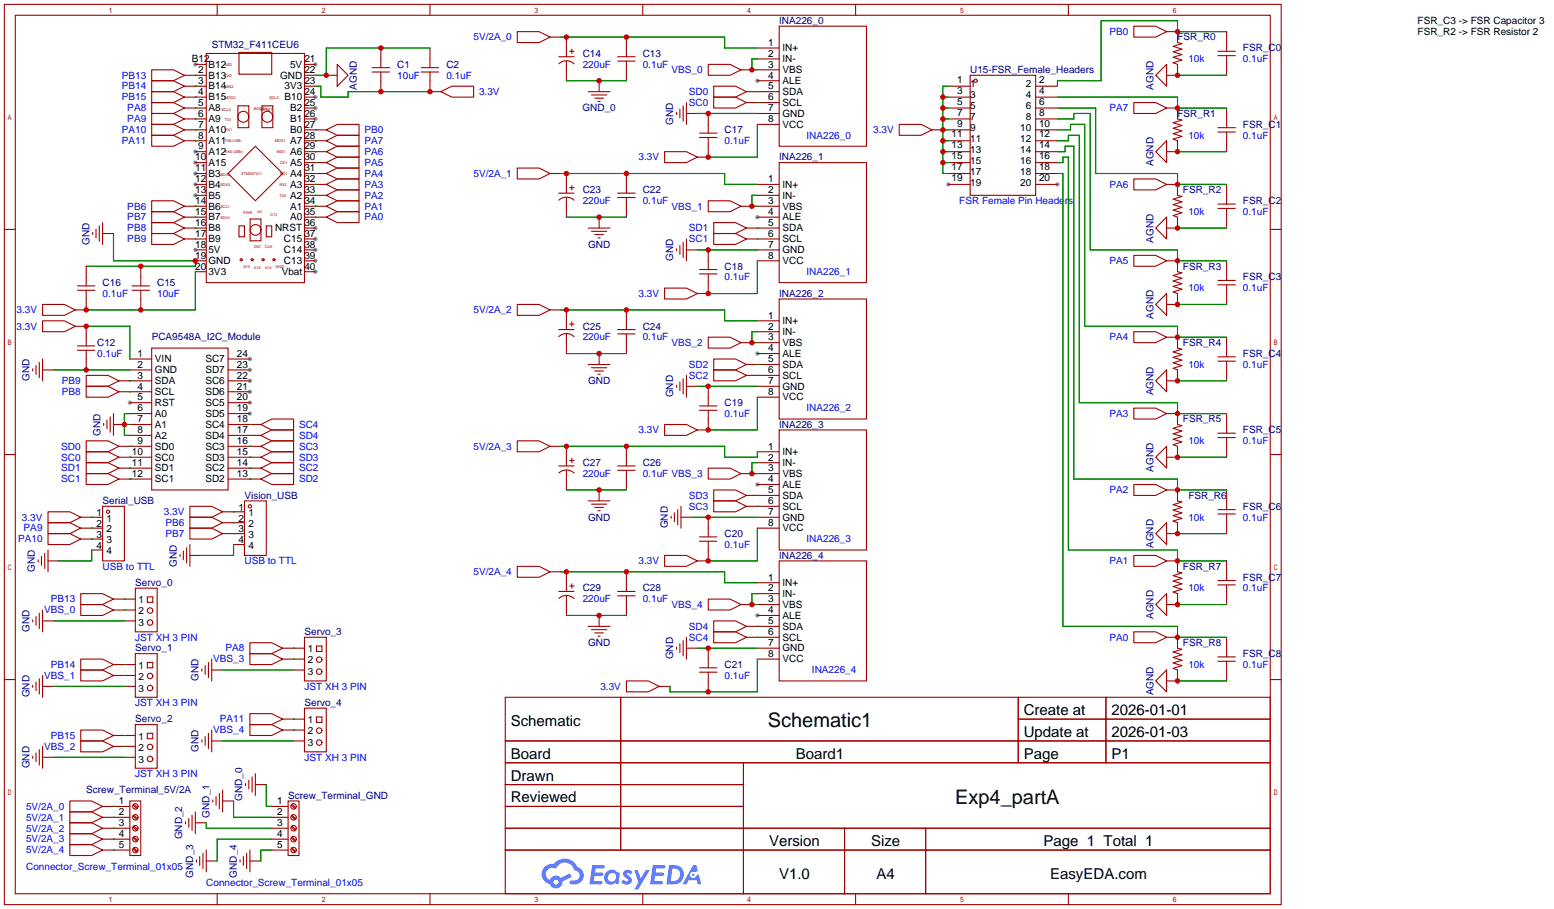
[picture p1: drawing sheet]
<svg xmlns="http://www.w3.org/2000/svg" width="362mm" height="212mm" viewBox="0 0 362 212" stroke-linecap="round" stroke-linejoin="round" font-family="sans-serif">
<g fill="#999">
<circle cx="30.2" cy="93.7" r=".51"/>
<circle cx="58.2" cy="96.3" r=".51"/>
<circle cx="58.2" cy="93.7" r=".51"/>
<circle cx="58.2" cy="91.2" r=".51"/>
<circle cx="58.2" cy="88.6" r=".51"/>
<circle cx="58.2" cy="86.1" r=".51"/>
<circle cx="58.2" cy="83.6" r=".51"/>
<circle cx="45.5" cy="15" r=".51"/>
<circle cx="45.5" cy="35.3" r=".51"/>
<circle cx="45.5" cy="37.8" r=".51"/>
<circle cx="45.5" cy="40.4" r=".51"/>
<circle cx="45.5" cy="42.9" r=".51"/>
<circle cx="45.5" cy="45.5" r=".51"/>
<circle cx="45.5" cy="58.2" r=".51"/>
<circle cx="73.4" cy="15" r=".51"/>
<circle cx="73.4" cy="22.6" r=".51"/>
<circle cx="73.4" cy="25.1" r=".51"/>
<circle cx="73.4" cy="27.7" r=".51"/>
<circle cx="73.4" cy="53.1" r=".51"/>
<circle cx="73.4" cy="55.6" r=".51"/>
<circle cx="73.4" cy="58.2" r=".51"/>
<circle cx="73.4" cy="60.7" r=".51"/>
<circle cx="73.4" cy="63.2" r=".51"/>
<circle cx="220.7" cy="42.9" r=".51"/>
<circle cx="246.1" cy="42.9" r=".51"/>
<circle cx="176.3" cy="18.8" r=".51"/>
<circle cx="176.3" cy="50.5" r=".51"/>
<circle cx="176.3" cy="82.3" r=".51"/>
<circle cx="176.3" cy="112.8" r=".51"/>
<circle cx="176.3" cy="143.3" r=".51"/>
</g>
<g fill="none" stroke="#a10000" stroke-width=".25">
<path d="M1 1h297.2v209.6h-297.2zM3.6 3.6h292.1v204.4h-292.1zM50.5 1v2.6M100.1 1v2.6M149.6 1v2.6M199.1 1v2.6M248.7 1v2.6M1 53.4h2.6M295.7 53.4h2.5M1 105.8h2.6M295.7 105.8h2.5M1 158.2h2.6"/>
<path d="M295.7 158.2h2.5M117.6 162.3h178.1v45.7h-178.1zM117.6 172.5h178.1M117.6 177.5h178.1M144.5 162.3v35.6M173 177.5v30.5M237 162.3v15.2M237 167.4h58.7M257.4 162.3v15.2M117.6 182.6h55.4M117.6 192.8h178.1M117.6 187.7h55.4"/>
<path d="M117.6 197.9h178.1M196.6 192.8v15.2M215.4 192.8v15.2M50.5 208v2.6M100.1 208v2.6M149.6 208v2.6M199.1 208v2.6M248.7 208v2.6"/>
</g>
<g fill="#5487ff">
<path d="M145.3 202.7a1.3 1.3 0 0 1 1.9 .3l-.4 .6a.54 .54 0 0 0-.9-.2l.1 .2a1.28 1.28 0 0 1 .8 2 1.53 1.53 0 0 1-2.2-.3l.5-.6 .8 .5a.31 .31 0 0 0 .4-.3 .31 .31 0 0 0-.3-.4 1.12 1.12 0 0 1-.7-1.8z"/>
<path d="M147.6 202.5h.9l.6 2 1.2-2h.9l-2.7 4.6h-.9l1-1.7z"/>
<path d="M137.8 201.4h2.3a.46 .46 0 0 1 .5 0 .46 .46 0 0 1 .1 .6l-.3 .1-1.8 .1-.1 .9h1.6a.4 .4 0 0 1 .4 .4 .4 .4 0 0 1-.5 .4h-1.6l-.2 1.2h1.4a.46 .46 0 0 1 .5 0 .46 .46 0 0 1 .1 .5l-.4 .2h-2.6z"/>
<path d="M151.9 201.4h2.3a.47 .47 0 0 1 .5 0 .47 .47 0 0 1 .1 .6l-.3 .1-1.8 .1-.1 .9h1.6a.4 .4 0 0 1 .4 .4 .4 .4 0 0 1-.4 .4h-1.7l-.2 1.2h1.4a.46 .46 0 0 1 .5 0 .46 .46 0 0 1 .1 .5l-.4 .2h-2.6z"/>
<path d="M161.3 201.4h.8l.3 1.3-.6 .4a.75 .75 0 0 0-1.1 .3 .75 .75 0 0 0 .5 1 .75 .75 0 0 0 .9-.7l.5-.2 .6 2.3h-.8l-.3-.9h-1.8l-.5 .9h-1z"/>
<path d="M155.7 201.4l-.6 4.4h1.5a2.27 2.27 0 0 0 2.6-2.2 2.27 2.27 0 0 0-2.7-2.2zM156.5 202.1a1.5 1.5 0 0 1 1.8 1.6 1.5 1.5 0 0 1-1.9 1.4h-.3z"/>
<path d="M141.2 203a1.6 1.6 0 0 0-.3 2.3 1.6 1.6 0 0 0 2.3 .2l.7 .3 .3-2.4-.1-.3-.5-.1a1.58 1.58 0 0 0-2.4 0zM141.8 203.5a.99 .99 0 0 1 1.6 .6 .99 .99 0 0 1-1.3 1.1 .98 .98 0 0 1-.3-1.7z"/>
<path d="M126.8 201.8a2.37 2.37 0 0 0 1.1 4 1.54 1.54 0 0 0 1.8 1 1.54 1.54 0 0 0 1.2-1.6l2.2-1.1-.5-.8-2 1a1.57 1.57 0 0 0-2.7 .5 1.5 1.5 0 0 1-.7-2.1 1.5 1.5 0 0 1 2.2-.5 2.23 2.23 0 0 1 2.3-1.4 2.23 2.23 0 0 1 2 1.8 1.16 1.16 0 0 1 1.2 1.1 1.16 1.16 0 0 1-1.1 1.2h-.7a.47 .47 0 0 0-.5 .4 .47 .47 0 0 0 .4 .5 2.14 2.14 0 0 0 2.7-1.3 2.14 2.14 0 0 0-1.3-2.7 3.2 3.2 0 0 0-5.5-.7l-1.1 .1zM128.8 205.3a.6 .6 0 0 1 1.2 0 .6 .6 0 0 1-1.2 0z"/>
<circle cx="161.4" cy="203.6" r=".28"/>
</g>
<g fill="none" stroke="#a10000" stroke-width=".25">
<path d="M35.3 16.3h5.1l2.5 1.2-2.5 1.3h-5.1zM35.3 18.8h5.1l2.5 1.3-2.5 1.2h-5.1zM42.9 17.5h5.1M45.5 15h2.5M48 12.4h22.9v53.4h-22.9zM55.6 12.2h7.6v5.1h-7.6zM70.9 15h2.5M70.9 17.5h2.5M75.9 17.5h2.6M78.5 15l2.5 2.5-2.5 2.6zM86.6 16.8h4.1M86.6 15.7h4.1"/>
<path d="M88.6 11.2v4.5M88.6 16.8v4.5M98 16.8h4.1M98 15.7h4.1M100.1 11.2v4.5M100.1 16.8v4.5h2.5M120.4 7.4h5.1l2.5 1.2-2.5 1.3h-5.1zM128 8.6h2.6M130 13.2h3.6M130.1 14.8a2.54 2.54 0 0 1 3.5 .1M131.8 8.6v4.6M131.8 14.2v4.6"/>
<path d="M132.6 11.9h1M133.1 11.4v1M139.4 18.8v2.5M143.8 14.2h4M143.8 13.2h4M145.8 8.6v4.6M145.8 14.2v4.6M164.8 15h5.1l2.6 1.3-2.6 1.2h-5.1zM172.5 16.3h2.5M176.3 11.2h5.1M176.3 13.7h5.1M176.3 16.3h5.1"/>
<path d="M176.3 18.8h5.1M181.4 6.1h20.3v27.9h-20.3zM225.8 17.5h15.2v28h-15.2zM263.9 6.1h5.1l2.5 1.3-2.5 1.2h-5.1zM271.5 15v5.1l-2.5-2.6zM271.5 7.4h2.6v2.5l1 .3-2.1 .6 2.1 .6-2.1 .7 2.1 .6-2.1 .6 2.1 .7-2.1 .6 1.1 .4v2.5h-2.6M283.5 13h4M283.5 11.9h4M285.5 7.4v4.5M285.5 13v4.5M35.3 26.4h5.1l2.5 1.3-2.5 1.3h-5.1zM35.3 29h5.1l2.5 1.2-2.5 1.3h-5.1z"/>
<path d="M35.3 31.5h5.1l2.5 1.3-2.5 1.2h-5.1zM35.3 21.3h5.1l2.5 1.3-2.5 1.3h-5.1zM35.3 23.9h5.1l2.5 1.2-2.5 1.3h-5.1zM42.9 20.1h5.1M42.9 22.6h5.1M42.9 25.1h5.1M42.9 27.7h5.1M42.9 30.2h5.1M42.9 32.8h5.1M45.5 35.3h2.5M45.5 37.8h2.5M55.4 24.6h2.5v5.1h-2.5z"/>
<path d="M59.4 34l6.4 6.4-6.4 6.3-6.3-6.3zM61 24.6h2.5v5.1h-2.5zM70.9 20.1h2.5M70.9 22.6h2.5M70.9 25.1h2.5M70.9 27.7h2.5M70.9 30.2h5M70.9 32.8h5M70.9 35.3h5M70.9 37.8h5M75.9 35.3l2.6-1.3h5.1v2.6h-5.1zM75.9 32.8l2.6-1.3h5.1v2.5h-5.1z"/>
<path d="M75.9 30.2l2.6-1.2h5.1v2.5h-5.1zM75.9 37.8l2.6-1.2h5.1v2.5h-5.1zM102.6 21.3l2.6-1.2h5v2.5h-5zM120.4 39.1h5.1l2.5 1.3-2.5 1.3h-5.1zM136.9 21.3h5.1M137.7 22.1h3.5M138.4 22.9h2.1M139.2 23.6h.5M154.7 35.3h5.1l2.5 1.3-2.5 1.2h-5.1zM157.5 26.2v.5M158.2 25.4v2M159 24.6v3.6"/>
<path d="M159.8 26.4h2.5M159.8 23.9v5.1M162.8 32h4.1M162.8 31h4.1M164.8 26.4v4.6M164.8 32v4.6h-2.5M166.1 20.1h5.1l2.5 1.2-2.5 1.3h-5.1zM166.1 22.6h5.1l2.5 1.3-2.5 1.2h-5.1zM173.7 21.3h7.7M173.7 23.9h7.7M176.3 26.4h5.1M176.3 29h5.1"/>
<path d="M181.4 37.8h20.3v28h-20.3zM209.3 29h5.1l2.5 1.2-2.5 1.3h-5.1zM216.9 30.2h2.6M220.7 20.1h5.1M220.7 22.6h5.1M220.7 25.1h5.1M220.7 27.7h5.1M220.7 30.2h5.1M220.7 32.8h5.1M220.7 35.3h5.1M220.7 37.8h5.1M241 20.1h5.1"/>
<path d="M241 22.6h5.1M241 25.1h5.1M241 27.7h5.1M241 30.2h5.1M241 32.8h5.1M241 35.3h5.1M241 37.8h5.1M263.9 23.9h5.1l2.5 1.2-2.5 1.3h-5.1zM269 35.3l2.5-2.5v5zM271.5 25.1h2.6v2.6l1 .2-2.1 .7 2.1 .6-2.1 .6 2.1 .7-2.1 .6 2.1 .7-2.1 .6 1.1 .4v2.5h-2.6M283.5 30.7h4M283.5 29.7h4"/>
<path d="M285.5 25.1v4.6M285.5 30.7v4.6M21.6 54.1v.5M22.4 53.3v2.1M23.1 52.6v3.5M23.9 54.4h2.5M23.9 51.8v5.1M35.3 46.7h5.1l2.5 1.3-2.5 1.3h-5.1zM35.3 51.8h5.1l2.5 1.3-2.5 1.3h-5.1zM35.3 54.4h5.1l2.5 1.2-2.5 1.3h-5.1zM35.3 49.3h5.1l2.5 1.2-2.5 1.3h-5.1zM42.9 48h5.1"/>
<path d="M42.9 50.5h5.1M42.9 53.1h5.1M42.9 55.6h5.1M45.5 40.4h2.5M45.5 42.9h2.5M45.5 45.5h2.5M45.5 58.2h2.5M55.6 52.6h1.3v2.5h-1.3zM58.2 51h2.5v5.1h-2.5zM62 52.6h1.2v2.5h-1.2zM70.9 40.4h5M70.9 42.9h5"/>
<path d="M70.9 45.5h5M70.9 48h5M70.9 50.5h5M70.9 53.1h2.5M70.9 55.6h2.5M70.9 58.2h2.5M75.9 45.5l2.6-1.3h5.1v2.5h-5.1zM75.9 40.4l2.6-1.3h5.1v2.6h-5.1zM75.9 42.9l2.6-1.2h5.1v2.5h-5.1zM75.9 48l2.6-1.3h5.1v2.6h-5.1zM75.9 50.5l2.6-1.2h5.1v2.5h-5.1zM128 40.4h2.6"/>
<path d="M130 45h3.6M130.1 46.6a2.54 2.54 0 0 1 3.5 0M131.8 40.4v4.6M131.8 46v4.5M132.6 43.7h1M133.1 43.2v1M136.9 53.1h5.1M137.7 53.8h3.5M138.4 54.6h2.1M139.2 55.4h.5M139.4 50.5v2.6M143.8 46h4"/>
<path d="M143.8 45h4M145.8 40.4v4.6M145.8 46v4.5M157.5 57.9v.5M158.2 57.2v2M159 56.4v3.5M159.8 58.2h2.5M159.8 55.6v5.1M164.8 46.7h5.1l2.6 1.3-2.6 1.3h-5.1zM164.8 58.2v4.5M166.1 51.8h5.1l2.5 1.3-2.5 1.3h-5.1zM166.1 54.4h5.1l2.5 1.2-2.5 1.3h-5.1z"/>
<path d="M172.5 48h2.5M173.7 53.1h7.7M173.7 55.6h7.7M176.3 42.9h5.1M176.3 45.5h5.1M176.3 48h5.1M176.3 50.5h5.1M176.3 58.2h5.1M220.7 40.4h5.1M220.7 42.9h5.1M241 40.4h5.1M241 42.9h5.1"/>
<path d="M263.9 41.7h5.1l2.5 1.2-2.5 1.3h-5.1zM263.9 59.4h5.1l2.5 1.3-2.5 1.3h-5.1zM271.5 50.5v5.1l-2.5-2.5zM271.5 42.9h2.6v2.6l1 .2-2.1 .7 2.1 .6-2.1 .6 2.1 .7-2.1 .6 2.1 .6-2.1 .7 1.1 .3v2.6h-2.6M283.5 48.5h4M283.5 47.5h4M285.5 42.9v4.6M285.5 48.5v4.6M9.9 74.7h5.1l2.5 1.2-2.5 1.3h-5.1zM9.9 70.9h5.1l2.5 1.2-2.5 1.3h-5.1zM17.5 75.9h2.6v4.6M18 66.5h4.1"/>
<path d="M18 67.6h4.1M20.1 62v4.5M20.1 67.6v4.5h-2.6M30.7 66.5h4.1M30.7 67.6h4.1M32.8 62v4.5M32.8 67.6v4.5M45.5 60.7h2.5M45.5 63.2h2.5M70.9 60.7h2.5M70.9 63.2h2.5M120.4 70.9h5.1l2.5 1.2-2.5 1.3h-5.1z"/>
<path d="M128 72.1h2.6M130 76.7h3.6M130.1 78.3a2.54 2.54 0 0 1 3.5 .1M131.8 72.1v4.6M131.8 77.7v4.6M132.6 75.4h1M133.1 74.9v1M143.8 77.7h4M143.8 76.7h4M145.8 72.1v4.6M145.8 77.7v4.6M154.7 67.1h5.1l2.5 1.2-2.5 1.3h-5.1z"/>
<path d="M162.8 63.8h4.1M162.8 62.7h4.1M164.8 78.5h5.1l2.6 1.3-2.6 1.2h-5.1zM164.8 63.8v4.5h-2.5M172.5 79.8h2.5M176.3 60.7h5.1M176.3 74.7h5.1M176.3 77.2h5.1M176.3 79.8h5.1M181.4 69.6h20.3v27.9h-20.3zM263.9 77.2h5.1l2.5 1.3-2.5 1.3h-5.1zM269 70.9l2.5-2.6v5.1z"/>
<path d="M271.5 78.5h2.6v2.5l1 .3-2.1 .6 2.1 .6-2.1 .7 2.1 .6-2.1 .7 2.1 .6-2.1 .6 1.1 .4v2.5h-2.6M271.5 60.7h2.6v2.5l1 .3-2.1 .6 2.1 .7-2.1 .6 2.1 .6-2.1 .7 2.1 .6-2.1 .6 1.1 .4v2.6h-2.6M283.5 66.3h4M283.5 65.3h4M285.5 60.7v4.6M285.5 66.3v4.6M285.5 78.5v4.6M7.6 85.9v.5M8.4 85.1v2M9.1 84.3v3.6M9.9 86.1h2.5M9.9 83.6v5"/>
<path d="M18 81.5h4.1M18 80.5h4.1M20.1 89.9h5l2.6 1.3-2.6 1.3h-5zM20.1 87.4h5l2.6 1.2-2.6 1.3h-5zM20.1 81.5v4.6M24.1 98.6v.5M24.9 97.8v2M25.7 97v3.6M26.4 98.8h2.6M26.4 96.3v5M27.7 88.6h7.6M27.7 91.2h7.6"/>
<path d="M30.2 83.6h5.1M30.2 86.1h5.1M30.2 93.7h5.1M30.2 96.3h5.1M30.2 98.8h5.1M35.3 81h17.8v33h-17.8zM53.1 83.6h5.1M53.1 86.1h5.1M53.1 88.6h5.1M53.1 91.2h5.1M53.1 93.7h5.1M53.1 96.3h5.1"/>
<path d="M53.1 98.8h7.6M60.7 98.8l2.5-1.3h5.1v2.6h-5.1zM136.9 84.8h5.1M137.7 85.6h3.5M138.4 86.4h2.1M139.2 87.1h.5M139.4 82.3v2.5M154.7 98.8h5.1l2.5 1.3-2.5 1.2h-5.1zM157.5 89.7v.5M158.2 88.9v2M159 88.1v3.6M159.8 89.9h2.5"/>
<path d="M159.8 87.4v5.1M162.8 95.5h4.1M162.8 94.5h4.1M164.8 89.9v4.6M164.8 95.5v4.6h-2.5M166.1 83.6h5.1l2.5 1.2-2.5 1.3h-5.1zM166.1 86.1h5.1l2.5 1.3-2.5 1.2h-5.1zM173.7 84.8h7.7M173.7 87.4h7.7M176.3 82.3h5.1M176.3 89.9h5.1M176.3 92.5h5.1"/>
<path d="M263.9 95h5.1l2.5 1.3-2.5 1.2h-5.1zM269 88.6l2.5-2.5v5.1zM271.5 96.3h2.6v2.5l1 .3-2.1 .6 2.1 .6-2.1 .7 2.1 .6-2.1 .6 2.1 .7-2.1 .6 1.1 .4v2.5h-2.6M283.5 84.1h4M283.5 83.1h4M285.5 84.1v4.5M285.5 96.3v4.5M11.2 119.1h5.1l2.5 1.3-2.5 1.3h-5.1zM20.1 102.6h5l2.6 1.3-2.6 1.3h-5zM20.1 105.2h5l2.6 1.2-2.6 1.3h-5zM20.1 107.7h5l2.6 1.3-2.6 1.2h-5zM20.1 110.2h5l2.6 1.3-2.6 1.3h-5z"/>
<path d="M23.9 117.9h5.1v12.7h-5.1zM27.7 103.9h7.6M27.7 106.4h7.6M27.7 109h7.6M27.7 111.5h7.6M30.2 101.3h5.1M44.2 117.9h5.1l2.5 1.2-2.5 1.3h-5.1zM51.8 119.1h5.1M53.1 101.3h7.6M53.1 103.9h7.6M53.1 106.4h7.6M53.1 109h7.6"/>
<path d="M53.1 111.5h7.6M56.9 116.6h5.1v12.7h-5.1zM60.7 106.4l2.5-1.2h5.1v2.5h-5.1zM60.7 103.9l2.5-1.3h5.1v2.6h-5.1zM60.7 101.3l2.5-1.2h5.1v2.5h-5.1zM60.7 109l2.5-1.3h5.1v2.5h-5.1zM60.7 111.5l2.5-1.3h5.1v2.6h-5.1zM120.4 102.6h5.1l2.5 1.3-2.5 1.3h-5.1zM128 103.9h2.6M130 108.5h3.6M130.1 110.1a2.54 2.54 0 0 1 3.5 0M131.8 103.9v4.6"/>
<path d="M131.8 109.5v4.5M132.6 107.2h1M133.1 106.7v1M136.9 116.6h5.1M137.7 117.3h3.5M138.4 118.1h2.1M139.2 118.9h.5M139.4 114v2.6M143.8 109.5h4M143.8 108.5h4M145.8 103.9v4.6M145.8 109.5v4.5"/>
<path d="M157 119.4v2M157.7 118.6v3.6M158.5 117.9v5M164.8 109h5.1l2.6 1.2-2.6 1.3h-5.1zM166.1 114h5.1l2.5 1.3-2.5 1.3h-5.1zM166.1 116.6h5.1l2.5 1.3-2.5 1.2h-5.1zM172.5 110.2h2.5M173.7 115.3h7.7M173.7 117.9h7.7M176.3 105.2h5.1M176.3 107.7h5.1M176.3 110.2h5.1"/>
<path d="M176.3 112.8h5.1M181.4 100.1h20.3v27.9h-20.3zM263.9 112.8h5.1l2.5 1.2-2.5 1.3h-5.1zM271.5 103.9v5.1l-2.5-2.6zM271.5 114h2.6v2.6l1 .2-2.1 .7 2.1 .6-2.1 .6 2.1 .7-2.1 .6 2.1 .6-2.1 .7 1.1 .4v2.5h-2.6M283.5 101.9h4M283.5 100.8h4M283.5 119.6h4M283.5 118.6h4M285.5 101.9v4.5M285.5 114v4.6M285.5 119.6v4.6"/>
<path d="M8.9 130.3v.5M9.7 129.5v2.1M10.4 128.8v3.5M11.2 121.7h5.1l2.5 1.2-2.5 1.3h-5.1zM11.2 124.2h5.1l2.5 1.3-2.5 1.2h-5.1zM11.2 130.6h2.5M11.2 128v5.1M18.8 138.2h5.1l2.5 1.2-2.5 1.3h-5.1zM18.8 125.5h5.1M18.8 122.9h5.1M18.8 120.4h5.1M21.3 128h2.6"/>
<path d="M26.4 139.4h5.1M31.5 136.9h5.1v10.2h-5.1zM34.3 138.9h1.3v1.3h-1.3zM41.9 129v.5M42.7 128.3v2M43.4 127.5v3.6M44.2 120.4h5.1l2.5 1.3-2.5 1.2h-5.1zM44.2 122.9h5.1l2.5 1.3-2.5 1.3h-5.1zM44.2 129.3h2.5M44.2 126.7v5.1M51.8 124.2h5.1M51.8 121.7h5.1"/>
<path d="M54.4 126.7h2.5M120.4 131.8h5.1l2.5 1.3-2.5 1.3h-5.1zM128 133.1h2.6M130 137.7h3.6M130.1 139.3a2.54 2.54 0 0 1 3.5 0M131.8 133.1v4.6M131.8 138.7v4.6M132.6 136.4h1M133.1 135.9v1M143.8 138.7h4M143.8 137.7h4M145.8 133.1v4.6"/>
<path d="M145.8 138.7v4.6M154.7 129.3h5.1l2.5 1.3-2.5 1.2h-5.1zM156.2 120.1v.5M158.5 120.4h2.5M162.8 126h4.1M162.8 125h4.1M164.8 139.4h5.1l2.6 1.3-2.6 1.3h-5.1zM164.8 126v4.6h-2.5M164.8 120.4v4.6M176.3 122.9h5.1M176.3 120.4h5.1M176.3 135.6h5.1"/>
<path d="M176.3 138.2h5.1M181.4 130.6h20.3v27.9h-20.3zM263.9 129.3h5.1l2.5 1.3-2.5 1.2h-5.1zM271.5 121.7v5l-2.5-2.5zM271.5 130.6h2.6v2.5l1 .3-2.1 .6 2.1 .6-2.1 .7 2.1 .6-2.1 .6 2.1 .7-2.1 .6 1.1 .4v2.5h-2.6M283.5 136.1h4M283.5 135.1h4M285.5 130.6v4.5M285.5 136.1v4.6M7.6 144.3v.5M7.6 159.5v.5M8.4 143.5v2"/>
<path d="M8.4 158.8v2M9.1 142.7v3.6M9.1 158v3.5M9.9 142v5.1M9.9 157.2v5.1M9.9 144.5h2.5M9.9 159.8h2.5M18.8 140.7h5.1l2.5 1.3-2.5 1.3h-5.1zM18.8 153.4h5.1l2.5 1.3-2.5 1.3h-5.1zM18.8 156h5.1l2.5 1.2-2.5 1.3h-5.1zM26.4 142h5.1M26.4 154.7h5.1"/>
<path d="M26.4 157.2h5.1M29 144.5h2.5M29 159.8h2.5M31.5 152.1h5.1v10.2h-5.1zM34.3 154.2h1.3v1.2h-1.3zM47 155.7v.5M47.8 154.9v2.1M48.5 154.2v3.5M49.3 153.4v5.1M49.3 156h2.5M58.2 149.6h5l2.6 1.3-2.6 1.2h-5zM58.2 152.1h5l2.6 1.3-2.6 1.3h-5z"/>
<path d="M65.8 150.9h5.1M65.8 153.4h5.1M68.3 156h2.6M70.9 148.3h5v10.2h-5zM73.7 150.4h1.2v1.2h-1.2zM136.9 145.8h5.1M137.7 146.6h3.5M138.4 147.3h2.1M139.2 148.1h.5M139.4 143.3v2.5M145.8 158.5h5.1l2.5 1.3-2.5 1.2h-5.1zM153.4 159.8h2.6"/>
<path d="M157.5 150.6v.5M158.2 149.9v2M159 149.1v3.6M159.8 150.9h2.5M159.8 148.3v5.1M162.8 156.5h4.1M162.8 155.4h4.1M164.8 150.9v4.5M164.8 156.5v4.5M166.1 144.5h5.1l2.5 1.3-2.5 1.3h-5.1zM166.1 147.1h5.1l2.5 1.2-2.5 1.3h-5.1zM172.5 140.7h2.5"/>
<path d="M173.7 148.3h7.7M173.7 145.8h7.7M176.3 140.7h5.1M176.3 143.3h5.1M176.3 150.9h5.1M176.3 153.4h5.1M263.9 147.1h5.1l2.5 1.2-2.5 1.3h-5.1zM269 158.5l2.5-2.5v5zM269 140.7l2.5-2.5v5.1zM271.5 148.3h2.6v2.6l1 .2-2.1 .7 2.1 .6-2.1 .6 2.1 .7-2.1 .6 2.1 .6-2.1 .7 1.1 .4v2.5h-2.6M283.5 153.9h4M283.5 152.9h4"/>
<path d="M285.5 148.3v4.6M285.5 153.9v4.6M7.6 176v.5M8.4 175.3v2M9.1 174.5v3.6M9.9 173.7v5.1M9.9 176.3h2.5M18.8 169.9h5.1l2.5 1.3-2.5 1.3h-5.1zM18.8 172.5h5.1l2.5 1.2-2.5 1.3h-5.1zM26.4 171.2h5.1M26.4 173.7h5.1M29 176.3h2.5"/>
<path d="M31.5 168.7h5.1v10.1h-5.1zM34.3 170.7h1.3v1.3h-1.3zM47 172.2v.5M47.8 171.5v2M48.5 170.7v3.5M49.3 172.5h2.5M49.3 169.9v5.1M58.2 166.1h5l2.6 1.3-2.6 1.3h-5zM58.2 168.7h5l2.6 1.2-2.6 1.3h-5zM65.8 167.4h5.1M65.8 169.9h5.1M68.3 172.5h2.6"/>
<path d="M70.9 164.8h5v10.2h-5zM73.7 166.9h1.2v1.2h-1.2zM16.3 186.4h5l2.6 1.3-2.6 1.3h-5zM16.3 189h5l2.6 1.2-2.6 1.3h-5zM16.3 191.5h5l2.6 1.3-2.6 1.3h-5zM16.3 194.1h5l2.6 1.2-2.6 1.3h-5zM16.3 196.6h5l2.6 1.3-2.6 1.2h-5zM23.9 187.7h6.3M23.9 190.2h6.3M23.9 192.8h6.3M23.9 195.3h6.3M23.9 197.9h6.3"/>
<path d="M30.2 186.4h2.6v12.7h-2.6zM31 197.5l.8 .9M31 195l.8 .8M31 192.5l.8 .8M31 189.9l.8 .9M31 187.4l.8 .8M31.1 197.4l.9 .8M31.1 194.8l.9 .9M31.1 192.3l.9 .8M31.1 189.7l.9 .9M31.1 187.2l.9 .8M43.2 191.3v.5"/>
<path d="M43.9 190.5v2M44.7 189.7v3.6M45.5 191.5h2.5M45.5 189v5.1M46.5 199.4v2M47.2 198.6v3.6M48 197.9v5M49.5 186.2v.5M50.3 185.4v2.1M51.1 184.7v3.5M51.8 186.4h2.6M51.8 183.9v5.1"/>
<path d="M56.6 199.4v2M57.1 182.4v.5M57.4 198.6v3.6M57.9 181.6v2M58.2 197.9v5M58.7 180.8v3.6M59.4 182.6h2.6M59.4 180.1v5.1M63.2 187.7h3.9M63.2 190.2h3.9M63.2 192.8h3.9M63.2 195.3h3.9"/>
<path d="M63.2 197.9h3.9M67.1 186.4h2.5v12.7h-2.5zM67.8 197.5l.9 .9M67.8 195l.9 .8M67.8 192.5l.9 .8M67.8 189.9l.9 .9M67.8 187.4l.9 .8M68 197.4l.8 .8M68 194.8l.8 .9M68 192.3l.8 .8M68 189.7l.8 .9M68 187.2l.8 .8"/>
<path d="M45.7 200.2v.5M48 200.4h2.5M55.9 200.2v.5M58.2 200.4h2.5"/>
<circle cx="227.1" cy="18.8" r=".38"/>
<circle cx="56.6" cy="27.2" r="1.27"/>
<circle cx="62.2" cy="27.2" r="1.27"/>
<circle cx="59.5" cy="53.5" r="1.24"/>
<circle cx="56.1" cy="60.5" r=".25"/>
<circle cx="58.7" cy="60.5" r=".25"/>
<circle cx="61.2" cy="60.5" r=".25"/>
<circle cx="63.8" cy="60.5" r=".25"/>
<circle cx="25.1" cy="119.1" r=".38"/>
<circle cx="58.2" cy="117.9" r=".38"/>
<circle cx="34.9" cy="157.4" r=".63"/>
<circle cx="34.9" cy="142.1" r=".63"/>
<circle cx="34.9" cy="144.9" r=".63"/>
<circle cx="74.3" cy="153.5" r=".63"/>
<circle cx="74.3" cy="156.3" r=".63"/>
<circle cx="34.9" cy="160.1" r=".63"/>
<circle cx="34.9" cy="176.7" r=".63"/>
<circle cx="34.9" cy="173.9" r=".63"/>
<circle cx="74.3" cy="172.8" r=".63"/>
<circle cx="74.3" cy="170.1" r=".63"/>
<circle cx="31.5" cy="187.7" r=".63"/>
<circle cx="31.5" cy="192.8" r=".63"/>
<circle cx="31.5" cy="195.3" r=".63"/>
<circle cx="31.5" cy="197.9" r=".63"/>
<circle cx="31.5" cy="190.2" r=".63"/>
<circle cx="68.3" cy="187.7" r=".63"/>
<circle cx="68.3" cy="192.8" r=".63"/>
<circle cx="68.3" cy="195.3" r=".63"/>
<circle cx="68.3" cy="197.9" r=".63"/>
<circle cx="68.3" cy="190.2" r=".63"/>
</g>
<g fill="none" stroke="#008700" stroke-width=".25">
<path d="M45.5 17.5h.1M100.1 11.2h-24.2v6.3h-2.5M130.6 8.6h38.1v2.6h7.6M131.8 18.8h14M176.3 13.7h-1.3v2.6h1.3M274.1 17.5h11.4M285.5 7.4h-11.4v-2.6h-17.8v14h-10.2v1.3M45.5 20.1h.1M45.5 27.7h.1M45.5 30.2h.1M45.5 32.8h.1M45.5 22.6h.1"/>
<path d="M45.5 25.1h.1M73.4 30.2h.1M73.4 32.8h.1M73.4 35.3h.1M73.4 37.8h.1M73.4 20.1h1.3v2.5h6.3v-1.3h19.1M162.3 26.4h14M176.3 21.3h.1M176.3 23.9h.1M176.3 29v7.6h-11.5M219.5 22.6h1.2M219.5 25.1h1.2"/>
<path d="M219.5 27.7h1.2M219.5 30.2h1.2M219.5 32.8h1.2M219.5 35.3h1.2M219.5 37.8h1.2M220.7 20.1h-1.2v20.3h1.2M246.1 22.6h28v2.5h11.4M246.1 27.7h3.8v-1.3h3.8v31.8h20.4v2.5h11.4M246.1 25.1h8.9v15.3h19.1v2.5h11.4M246.1 30.2h3.1v-1.2h3.3v46.9h21.6v2.6h11.4M246.1 32.8h2.6v-1.3h2.5v62.2h22.9v2.6h11.4M246.1 35.3h1.8v-1.3h2v77.5h24.2v2.5h11.4"/>
<path d="M246.1 37.8h1.3v-1.2h1.3v91.4h25.4v2.6h11.4M274.1 35.3h11.4M26.4 54.4v6.3h19.1v1.3h-25.4M45.5 48h.1M45.5 53.1h.1M45.5 55.6h.1M45.5 50.5h.1M73.4 40.4h.1M73.4 42.9h.1M73.4 45.5h.1M73.4 48h.1M73.4 50.5h.1"/>
<path d="M130.6 40.4h38.1v2.5h7.6M131.8 50.5h14M162.3 58.2h14M176.3 53.1h.1M176.3 55.6h.1M176.3 45.5h-1.3v2.5h1.3M246.1 40.4h1.3v105.4h26.7v2.5h11.4M274.1 53.1h11.4M20.1 75.9h10.1v7.7M45.5 63.2v8.9h-25.4M130.6 72.1h38.1v2.6h7.6M176.3 77.2h-1.3v2.6h1.3"/>
<path d="M176.3 60.7v7.6h-11.5M274.1 70.9h11.4M12.4 86.1h17.8M29 98.8h1.2M30.2 91.2h.1M30.2 88.6h.1M30.2 96.3h-1.2v5h1.2M58.2 98.8h.1M131.8 82.3h14M162.3 89.9h14M176.3 84.8h.1M176.3 87.4h.1"/>
<path d="M176.3 92.5v7.6h-11.5M274.1 88.6h11.4M30.2 103.9h.1M30.2 106.4h.1M30.2 109h.1M30.2 111.5h.1M54.4 119.1h.1M58.2 109h.1M58.2 111.5h.1M58.2 106.4h.1M58.2 103.9h.1M58.2 101.3h.1"/>
<path d="M130.6 103.9h38.1v2.5h7.6v-1.2M131.8 114h14M176.3 115.3h.1M176.3 117.9h.1M176.3 107.7h-1.3v2.5h1.3M274.1 106.4h11.4M21.3 120.4h.1M21.3 122.9h.1M21.3 125.5h.1M21.3 128v2.6h-7.6M29 139.4h.1M54.4 121.7h.1"/>
<path d="M54.4 124.2h.1M54.4 126.7v2.6h-7.7M130.6 133.1h38.1v2.5h7.6M161 120.4h15.3M176.3 122.9v7.7h-11.5M176.3 138.2h-1.3v2.5h1.3M274.1 124.2h11.4M12.4 159.8h16.6M12.4 144.5h16.6M29 142h.1M29 157.2h.1M29 154.7h.1"/>
<path d="M51.8 156h16.5M68.3 153.4h.1M68.3 150.9h.1M131.8 143.3h14M162.3 150.9h14M176.3 145.8h.1M176.3 148.3h.1M176.3 153.4v7.6h-20.3v-1.2M274.1 158.5h11.4M274.1 140.7h11.4M12.4 176.3h16.6M29 173.7h.1"/>
<path d="M29 171.2h.1M51.8 172.5h16.5M68.3 169.9h.1M68.3 167.4h.1M26.4 187.7h.1M26.4 190.2h.1M26.4 192.8h.1M26.4 195.3h.1M26.4 197.9h.1M48 191.5v1.3h15.2M54.4 186.4v3.8h8.8M62 182.6v5.1h1.2"/>
<path d="M63.2 195.3h-12.7v5.1M63.2 197.9h-2.5v2.5"/>
</g>
<g fill="#c00">
<circle cx="88.6" cy="21.3" r=".63"/>
<circle cx="100.1" cy="21.3" r=".63"/>
<circle cx="45.5" cy="60.7" r=".63"/>
<circle cx="32.8" cy="62" r=".63"/>
<circle cx="75.9" cy="17.5" r=".63"/>
<circle cx="88.6" cy="11.2" r=".63"/>
<circle cx="274.1" cy="17.5" r=".63"/>
<circle cx="219.5" cy="22.6" r=".63"/>
<circle cx="219.5" cy="25.1" r=".63"/>
<circle cx="219.5" cy="27.7" r=".63"/>
<circle cx="219.5" cy="30.2" r=".63"/>
<circle cx="219.5" cy="32.8" r=".63"/>
<circle cx="219.5" cy="35.3" r=".63"/>
<circle cx="219.5" cy="37.8" r=".63"/>
<circle cx="274.1" cy="7.4" r=".63"/>
<circle cx="274.1" cy="35.3" r=".63"/>
<circle cx="274.1" cy="53.1" r=".63"/>
<circle cx="274.1" cy="70.9" r=".63"/>
<circle cx="274.1" cy="60.7" r=".63"/>
<circle cx="274.1" cy="88.6" r=".63"/>
<circle cx="274.1" cy="106.4" r=".63"/>
<circle cx="274.1" cy="96.3" r=".63"/>
<circle cx="274.1" cy="124.2" r=".63"/>
<circle cx="274.1" cy="114" r=".63"/>
<circle cx="274.1" cy="158.5" r=".63"/>
<circle cx="274.1" cy="148.3" r=".63"/>
<circle cx="274.1" cy="130.6" r=".63"/>
<circle cx="274.1" cy="140.7" r=".63"/>
<circle cx="274.1" cy="42.9" r=".63"/>
<circle cx="274.1" cy="25.1" r=".63"/>
<circle cx="20.1" cy="86.1" r=".63"/>
<circle cx="20.1" cy="75.9" r=".63"/>
<circle cx="164.8" cy="26.4" r=".63"/>
<circle cx="175" cy="48" r=".63"/>
<circle cx="175" cy="79.8" r=".63"/>
<circle cx="175" cy="110.2" r=".63"/>
<circle cx="175" cy="140.7" r=".63"/>
<circle cx="175" cy="16.3" r=".63"/>
<circle cx="139.4" cy="18.8" r=".63"/>
<circle cx="145.8" cy="8.6" r=".63"/>
<circle cx="131.8" cy="8.6" r=".63"/>
<circle cx="32.8" cy="72.1" r=".63"/>
<circle cx="20.1" cy="72.1" r=".63"/>
<circle cx="164.8" cy="36.6" r=".63"/>
<circle cx="164.8" cy="58.2" r=".63"/>
<circle cx="164.8" cy="68.3" r=".63"/>
<circle cx="164.8" cy="89.9" r=".63"/>
<circle cx="164.8" cy="100.1" r=".63"/>
<circle cx="164.8" cy="120.4" r=".63"/>
<circle cx="164.8" cy="130.6" r=".63"/>
<circle cx="164.8" cy="150.9" r=".63"/>
<circle cx="164.8" cy="161" r=".63"/>
<circle cx="139.4" cy="50.5" r=".63"/>
<circle cx="145.8" cy="40.4" r=".63"/>
<circle cx="131.8" cy="40.4" r=".63"/>
<circle cx="139.4" cy="82.3" r=".63"/>
<circle cx="145.8" cy="72.1" r=".63"/>
<circle cx="131.8" cy="72.1" r=".63"/>
<circle cx="139.4" cy="114" r=".63"/>
<circle cx="145.8" cy="103.9" r=".63"/>
<circle cx="131.8" cy="103.9" r=".63"/>
<circle cx="139.4" cy="143.3" r=".63"/>
<circle cx="145.8" cy="133.1" r=".63"/>
<circle cx="131.8" cy="133.1" r=".63"/>
<circle cx="29" cy="98.8" r=".63"/>
<circle cx="274.1" cy="78.5" r=".63"/>
</g>
<g font-size="4.7">
<text x="178.7" y="169.3">Schematic1</text>
<text x="222.3" y="187.1">Exp4_partA</text>
</g>
<g font-size="3.5">
<text x="238.3" y="166.5">Create at</text>
<text x="258.7" y="166.5">2026-01-01</text>
<text x="118.9" y="169">Schematic</text>
<text x="238.3" y="171.5">Update at</text>
<text x="258.7" y="171.5">2026-01-03</text>
<text x="118.9" y="176.6">Board</text>
<text x="185.2" y="176.6">Board1</text>
<text x="238.3" y="176.6">Page</text>
<text x="258.7" y="176.6">P1</text>
<text x="118.9" y="181.7">Drawn</text>
<text x="118.9" y="186.8">Reviewed</text>
<text x="179" y="196.9">Version</text>
<text x="202.7" y="196.9">Size</text>
<text x="242.9" y="196.9">Page 1 Total 1</text>
<text x="181.3" y="204.6">V1.0</text>
<text x="204" y="204.6">A4</text>
<text x="244.4" y="204.6">EasyEDA.com</text>
</g>
<g font-size="2.3" fill="#000080">
<text x="181.4" y="5.6">INA226_0</text>
<text x="49.3" y="11.2">STM32_F411CEU6</text>
<text x="274.1" y="9.4">FSR_R0</text>
<text x="289.3" y="11.9">FSR_C0</text>
<text x="92.5" y="15.7">C1</text>
<text x="103.9" y="15.7">C2</text>
<text x="135.6" y="13.2">C14</text>
<text x="149.6" y="13.2">C13</text>
<text x="225.8" y="17">U15-FSR_Female_Headers</text>
<text x="83.1" y="20.9" transform="rotate(-90 83.1 20.9)">AGND</text>
<text x="268.5" y="20.9" transform="rotate(-90 268.5 20.9)">AGND</text>
<text x="135.6" y="25.9">GND_0</text>
<text x="156.7" y="29" transform="rotate(-90 156.7 29)">GND</text>
<text x="274.1" y="27.2">FSR_R1</text>
<text x="289.3" y="29.7">FSR_C1</text>
<text x="168.7" y="31">C17</text>
<text x="181.4" y="37.3">INA226_1</text>
<text x="268.5" y="38.7" transform="rotate(-90 268.5 38.7)">AGND</text>
<text x="135.6" y="45">C23</text>
<text x="149.6" y="45">C22</text>
<text x="275.3" y="45">FSR_R2</text>
<text x="289.3" y="47.5">FSR_C2</text>
<text x="20.8" y="56.9" transform="rotate(-90 20.8 56.9)">GND</text>
<text x="136.9" y="57.7">GND</text>
<text x="268.5" y="56.4" transform="rotate(-90 268.5 56.4)">AGND</text>
<text x="156.7" y="60.8" transform="rotate(-90 156.7 60.8)">GND</text>
<text x="168.7" y="62.7">C18</text>
<text x="275.3" y="62.7">FSR_R3</text>
<text x="289.3" y="65.3">FSR_C3</text>
<text x="23.9" y="66.5">C16</text>
<text x="36.6" y="66.5">C15</text>
<text x="181.4" y="69.1">INA226_2</text>
<text x="135.6" y="76.7">C25</text>
<text x="149.6" y="76.7">C24</text>
<text x="268.5" y="74.2" transform="rotate(-90 268.5 74.2)">AGND</text>
<text x="22.6" y="80.5">C12</text>
<text x="35.3" y="79.2">PCA9548A_I2C_Module</text>
<text x="275.3" y="80.5">FSR_R4</text>
<text x="289.3" y="83.1">FSR_C4</text>
<text x="6.9" y="88.7" transform="rotate(-90 6.9 88.7)">GND</text>
<text x="136.9" y="89.4">GND</text>
<text x="156.7" y="92.5" transform="rotate(-90 156.7 92.5)">GND</text>
<text x="168.7" y="94.5">C19</text>
<text x="268.5" y="92" transform="rotate(-90 268.5 92)">AGND</text>
<text x="23.4" y="101.4" transform="rotate(-90 23.4 101.4)">GND</text>
<text x="181.4" y="99.6">INA226_3</text>
<text x="275.3" y="98.3">FSR_R5</text>
<text x="289.3" y="100.8">FSR_C5</text>
<text x="135.6" y="108.5">C27</text>
<text x="149.6" y="108.5">C26</text>
<text x="268.5" y="109.8" transform="rotate(-90 268.5 109.8)">AGND</text>
<text x="23.9" y="117.3">Serial_USB</text>
<text x="56.9" y="116.1">Vision_USB</text>
<text x="276.6" y="116.1">FSR_R6</text>
<text x="289.3" y="118.6">FSR_C6</text>
<text x="136.9" y="121.2">GND</text>
<text x="155.4" y="123" transform="rotate(-90 155.4 123)">GND</text>
<text x="168.7" y="125">C20</text>
<text x="41.1" y="131.9" transform="rotate(-90 41.1 131.9)">GND</text>
<text x="181.4" y="130">INA226_4</text>
<text x="268.5" y="127.6" transform="rotate(-90 268.5 127.6)">AGND</text>
<text x="8.1" y="133.1" transform="rotate(-90 8.1 133.1)">GND</text>
<text x="31.5" y="136.4">Servo_0</text>
<text x="135.6" y="137.7">C29</text>
<text x="149.6" y="137.7">C28</text>
<text x="275.3" y="132.6">FSR_R7</text>
<text x="289.3" y="135.1">FSR_C7</text>
<text x="6.9" y="147.1" transform="rotate(-90 6.9 147.1)">GND</text>
<text x="70.9" y="147.8">Servo_3</text>
<text x="268.5" y="144.1" transform="rotate(-90 268.5 144.1)">AGND</text>
<text x="31.5" y="151.6">Servo_1</text>
<text x="136.9" y="150.4">GND</text>
<text x="156.7" y="153.5" transform="rotate(-90 156.7 153.5)">GND</text>
<text x="168.7" y="155.4">C21</text>
<text x="275.3" y="150.4">FSR_R8</text>
<text x="289.3" y="152.9">FSR_C8</text>
<text x="46.2" y="158.5" transform="rotate(-90 46.2 158.5)">GND</text>
<text x="268.5" y="161.9" transform="rotate(-90 268.5 161.9)">AGND</text>
<text x="6.9" y="162.4" transform="rotate(-90 6.9 162.4)">GND</text>
<text x="70.9" y="164.3">Servo_4</text>
<text x="31.5" y="168.1">Servo_2</text>
<text x="6.9" y="178.9" transform="rotate(-90 6.9 178.9)">GND</text>
<text x="46.2" y="175.1" transform="rotate(-90 46.2 175.1)">GND</text>
<text x="20.1" y="184.7">Screw_Terminal_5V/2A</text>
<text x="67.1" y="185.9">Screw_Terminal_GND</text>
<text x="48.8" y="190.3" transform="rotate(-90 48.8 190.3)">GND_1</text>
<text x="56.4" y="186.5" transform="rotate(-90 56.4 186.5)">GND_0</text>
<text x="42.4" y="195.4" transform="rotate(-90 42.4 195.4)">GND_2</text>
<text x="45" y="204.3" transform="rotate(-90 45 204.3)">GND_3</text>
<text x="55.1" y="204.3" transform="rotate(-90 55.1 204.3)">GND_4</text>
</g>
<g font-size="2.3">
<text x="329.9" y="5.6">FSR_C3 -&gt; FSR Capacitor 3</text>
<text x="178.8" y="10.7">1</text>
<text x="182.1" y="11.9">IN+</text>
<text x="329.9" y="8.1">FSR_R2 -&gt; FSR Resistor 2</text>
<text x="44.7" y="14.5">B12</text>
<text x="46.1" y="17">2</text>
<text x="48.5" y="15.7">B12</text>
<text x="67.5" y="15.7">5V</text>
<text x="70.8" y="14.5">21</text>
<text x="70.8" y="17">22</text>
<text x="178.8" y="13.2">2</text>
<text x="178.8" y="15.7">3</text>
<text x="182.1" y="14.5">IN-</text>
<text x="182.1" y="17">VBS</text>
<text x="46.1" y="19.6">3</text>
<text x="46.1" y="22.1">4</text>
<text x="48.5" y="18.3">B13</text>
<text x="48.5" y="20.8">B14</text>
<text x="48.5" y="23.4">B15</text>
<text x="65.2" y="18.3">GND</text>
<text x="66.2" y="20.8">3V3</text>
<text x="66.2" y="23.4">B10</text>
<text x="70.8" y="19.6">23</text>
<text x="70.8" y="22.1">24</text>
<text x="178.8" y="18.3">4</text>
<text x="178.8" y="20.8">5</text>
<text x="178.8" y="23.4">6</text>
<text x="182.1" y="19.6">ALE</text>
<text x="182.1" y="22.1">SDA</text>
<text x="222.8" y="19.3">1</text>
<text x="222.8" y="21.8">3</text>
<text x="225.8" y="20.3">1</text>
<text x="225.8" y="22.9">3</text>
<text x="238.8" y="20.3">2</text>
<text x="238.8" y="22.9">4</text>
<text x="241.8" y="19.3">2</text>
<text x="241.8" y="21.8">4</text>
<text x="46.1" y="24.6">5</text>
<text x="46.1" y="27.2">6</text>
<text x="46.1" y="29.7">7</text>
<text x="48.5" y="25.9">A8</text>
<text x="48.5" y="28.4">A9</text>
<text x="67.5" y="25.9">B2</text>
<text x="67.5" y="28.4">B1</text>
<text x="70.8" y="24.6">25</text>
<text x="70.8" y="27.2">26</text>
<text x="70.8" y="29.7">27</text>
<text x="178.8" y="25.9">7</text>
<text x="178.8" y="28.4">8</text>
<text x="182.1" y="24.6">SCL</text>
<text x="182.1" y="27.2">GND</text>
<text x="182.1" y="29.7">VCC</text>
<text x="222.8" y="24.4">5</text>
<text x="222.8" y="26.9">7</text>
<text x="222.8" y="29.5">9</text>
<text x="225.8" y="25.4">5</text>
<text x="225.8" y="27.9">7</text>
<text x="238.8" y="25.4">6</text>
<text x="238.8" y="27.9">8</text>
<text x="241.8" y="24.4">6</text>
<text x="241.8" y="26.9">8</text>
<text x="241.8" y="29.5">10</text>
<text x="46.1" y="32.3">8</text>
<text x="46.1" y="34.8">9</text>
<text x="48.5" y="31">A10</text>
<text x="48.5" y="33.5">A11</text>
<text x="67.5" y="31">B0</text>
<text x="67.5" y="33.5">A7</text>
<text x="70.8" y="32.3">28</text>
<text x="70.8" y="34.8">29</text>
<text x="221.5" y="32">11</text>
<text x="221.5" y="34.5">13</text>
<text x="225.8" y="30.5">9</text>
<text x="225.8" y="33">11</text>
<text x="225.8" y="35.6">13</text>
<text x="237.5" y="30.5">10</text>
<text x="237.5" y="33">12</text>
<text x="237.5" y="35.6">14</text>
<text x="241.8" y="32">12</text>
<text x="241.8" y="34.5">14</text>
<text x="45.4" y="37.3">10</text>
<text x="45.4" y="39.9">11</text>
<text x="48.5" y="36.1">A12</text>
<text x="48.5" y="38.6">A15</text>
<text x="48.5" y="41.1">B3</text>
<text x="67.5" y="36.1">A6</text>
<text x="67.5" y="38.6">A5</text>
<text x="67.5" y="41.1">A4</text>
<text x="70.8" y="37.3">30</text>
<text x="70.8" y="39.9">31</text>
<text x="221.5" y="37.1">15</text>
<text x="221.5" y="39.6">17</text>
<text x="225.8" y="38.1">15</text>
<text x="225.8" y="40.6">17</text>
<text x="237.5" y="38.1">16</text>
<text x="237.5" y="40.6">18</text>
<text x="241.8" y="37.1">16</text>
<text x="241.8" y="39.6">18</text>
<text x="45.4" y="42.4">12</text>
<text x="45.4" y="45">13</text>
<text x="45.4" y="47.5">14</text>
<text x="48.5" y="43.7">B4</text>
<text x="48.5" y="46.2">B5</text>
<text x="67.5" y="43.7">A3</text>
<text x="67.5" y="46.2">A2</text>
<text x="70.8" y="42.4">32</text>
<text x="70.8" y="45">33</text>
<text x="70.8" y="47.5">34</text>
<text x="178.8" y="42.4">1</text>
<text x="178.8" y="45">2</text>
<text x="178.8" y="47.5">3</text>
<text x="182.1" y="43.7">IN+</text>
<text x="182.1" y="46.2">IN-</text>
<text x="221.5" y="42.2">19</text>
<text x="225.8" y="43.2">19</text>
<text x="237.5" y="43.2">20</text>
<text x="241.8" y="42.2">20</text>
<text x="45.4" y="50">15</text>
<text x="45.4" y="52.6">16</text>
<text x="48.5" y="48.8">B6</text>
<text x="48.5" y="51.3">B7</text>
<text x="48.5" y="53.8">B8</text>
<text x="64" y="53.8">NRST</text>
<text x="67.5" y="48.8">A1</text>
<text x="67.5" y="51.3">A0</text>
<text x="70.8" y="50">35</text>
<text x="70.8" y="52.6">36</text>
<text x="178.8" y="50">4</text>
<text x="178.8" y="52.6">5</text>
<text x="182.1" y="48.8">VBS</text>
<text x="182.1" y="51.3">ALE</text>
<text x="182.1" y="53.8">SDA</text>
<text x="45.4" y="55.1">17</text>
<text x="45.4" y="57.7">18</text>
<text x="48.5" y="56.4">B9</text>
<text x="48.5" y="58.9">5V</text>
<text x="66.1" y="56.4">C15</text>
<text x="66.1" y="58.9">C14</text>
<text x="70.8" y="55.1">37</text>
<text x="70.8" y="57.7">38</text>
<text x="178.8" y="55.1">6</text>
<text x="178.8" y="57.7">7</text>
<text x="182.1" y="56.4">SCL</text>
<text x="182.1" y="58.9">GND</text>
<text x="45.4" y="60.2">19</text>
<text x="45.4" y="62.7">20</text>
<text x="48.5" y="61.5">GND</text>
<text x="48.5" y="64">3V3</text>
<text x="65.6" y="64">Vbat</text>
<text x="66.1" y="61.5">C13</text>
<text x="70.8" y="60.2">39</text>
<text x="70.8" y="62.7">40</text>
<text x="178.8" y="60.2">8</text>
<text x="182.1" y="61.5">VCC</text>
<text x="178.8" y="74.2">1</text>
<text x="178.8" y="76.7">2</text>
<text x="182.1" y="75.4">IN+</text>
<text x="182.1" y="78">IN-</text>
<text x="32" y="83.1">1</text>
<text x="55.1" y="83.1">24</text>
<text x="178.8" y="79.2">3</text>
<text x="178.8" y="81.8">4</text>
<text x="182.1" y="80.5">VBS</text>
<text x="182.1" y="83.1">ALE</text>
<text x="32" y="85.6">2</text>
<text x="32" y="88.1">3</text>
<text x="36.1" y="84.3">VIN</text>
<text x="36.1" y="86.9">GND</text>
<text x="36.1" y="89.4">SDA</text>
<text x="47.8" y="89.4">SC6</text>
<text x="47.8" y="86.9">SD7</text>
<text x="47.8" y="84.3">SC7</text>
<text x="55.1" y="88.1">22</text>
<text x="55.1" y="85.6">23</text>
<text x="178.8" y="84.3">5</text>
<text x="178.8" y="86.9">6</text>
<text x="178.8" y="89.4">7</text>
<text x="182.1" y="85.6">SDA</text>
<text x="182.1" y="88.1">SCL</text>
<text x="32" y="90.7">4</text>
<text x="32" y="93.2">5</text>
<text x="32" y="95.8">6</text>
<text x="36.1" y="91.9">SCL</text>
<text x="36.1" y="94.5">RST</text>
<text x="47.8" y="94.5">SC5</text>
<text x="47.8" y="91.9">SD6</text>
<text x="55.1" y="95.8">19</text>
<text x="55.1" y="93.2">20</text>
<text x="55.1" y="90.7">21</text>
<text x="178.8" y="91.9">8</text>
<text x="182.1" y="90.7">GND</text>
<text x="182.1" y="93.2">VCC</text>
<text x="32" y="98.3">7</text>
<text x="32" y="100.8">8</text>
<text x="36.1" y="97">A0</text>
<text x="36.1" y="99.6">A1</text>
<text x="47.8" y="99.6">SC4</text>
<text x="47.8" y="97">SD5</text>
<text x="55.1" y="100.8">17</text>
<text x="55.1" y="98.3">18</text>
<text x="30.7" y="105.9">10</text>
<text x="32" y="103.4">9</text>
<text x="36.1" y="102.1">A2</text>
<text x="36.1" y="104.6">SD0</text>
<text x="36.1" y="107.2">SC0</text>
<text x="47.8" y="107.2">SD3</text>
<text x="47.8" y="104.6">SC3</text>
<text x="47.8" y="102.1">SD4</text>
<text x="55.1" y="105.9">15</text>
<text x="55.1" y="103.4">16</text>
<text x="178.8" y="104.6">1</text>
<text x="178.8" y="107.2">2</text>
<text x="182.1" y="105.9">IN+</text>
<text x="30.7" y="108.5">11</text>
<text x="30.7" y="111">12</text>
<text x="36.1" y="109.7">SD1</text>
<text x="36.1" y="112.3">SC1</text>
<text x="47.8" y="112.3">SD2</text>
<text x="47.8" y="109.7">SC2</text>
<text x="55.1" y="111">13</text>
<text x="55.1" y="108.5">14</text>
<text x="178.8" y="109.7">3</text>
<text x="178.8" y="112.3">4</text>
<text x="182.1" y="108.5">IN-</text>
<text x="182.1" y="111">VBS</text>
<text x="182.1" y="113.5">ALE</text>
<text x="55.5" y="118.9">1</text>
<text x="178.8" y="114.8">5</text>
<text x="178.8" y="117.3">6</text>
<text x="178.8" y="119.9">7</text>
<text x="182.1" y="116.1">SDA</text>
<text x="182.1" y="118.6">SCL</text>
<text x="22.5" y="125.2">3</text>
<text x="22.5" y="122.7">2</text>
<text x="22.5" y="120.1">1</text>
<text x="24.8" y="123.9">2</text>
<text x="24.8" y="121.4">1</text>
<text x="55.5" y="123.9">3</text>
<text x="55.5" y="121.4">2</text>
<text x="57.8" y="125.2">3</text>
<text x="57.8" y="122.7">2</text>
<text x="57.8" y="120.1">1</text>
<text x="178.8" y="122.4">8</text>
<text x="182.1" y="121.2">GND</text>
<text x="182.1" y="123.7">VCC</text>
<text x="22.5" y="127.7">4</text>
<text x="24.8" y="129">4</text>
<text x="24.8" y="126.5">3</text>
<text x="55.5" y="126.5">4</text>
<text x="57.8" y="127.7">4</text>
<text x="178.8" y="135.1">1</text>
<text x="178.8" y="137.7">2</text>
<text x="182.1" y="136.4">IN+</text>
<text x="32.3" y="140.4">1</text>
<text x="32.3" y="143">2</text>
<text x="178.8" y="140.2">3</text>
<text x="178.8" y="142.7">4</text>
<text x="182.1" y="138.9">IN-</text>
<text x="182.1" y="141.5">VBS</text>
<text x="32.3" y="145.8">3</text>
<text x="178.8" y="145.3">5</text>
<text x="178.8" y="147.8">6</text>
<text x="182.1" y="144">ALE</text>
<text x="182.1" y="146.6">SDA</text>
<text x="182.1" y="149.1">SCL</text>
<text x="32.3" y="155.7">1</text>
<text x="71.6" y="151.9">1</text>
<text x="71.6" y="154.4">2</text>
<text x="178.8" y="150.4">7</text>
<text x="178.8" y="152.9">8</text>
<text x="182.1" y="151.6">GND</text>
<text x="182.1" y="154.2">VCC</text>
<text x="32.3" y="158.2">2</text>
<text x="32.3" y="161">3</text>
<text x="71.6" y="157.2">3</text>
<text x="32.3" y="172.2">1</text>
<text x="71.6" y="168.4">1</text>
<text x="71.6" y="170.9">2</text>
<text x="71.6" y="173.7">3</text>
<text x="32.3" y="174.7">2</text>
<text x="32.3" y="177.5">3</text>
<text x="27.7" y="187.2">1</text>
<text x="27.7" y="189.7">2</text>
<text x="64.5" y="187.2">1</text>
<text x="64.5" y="189.7">2</text>
<text x="27.7" y="192.3">3</text>
<text x="27.7" y="194.8">4</text>
<text x="27.7" y="197.4">5</text>
<text x="64.5" y="192.3">3</text>
<text x="64.5" y="194.8">4</text>
<text x="64.5" y="197.4">5</text>
</g>
<g font-size="2.3" fill="#00f">
<text x="110.2" y="9.4">5V/2A_0</text>
<text x="258.2" y="8.1">PB0</text>
<text x="135.6" y="15.7">220uF</text>
<text x="149.6" y="15.7">0.1uF</text>
<text x="156.3" y="17">VBS_0</text>
<text x="276.6" y="14.5">10k</text>
<text x="289.3" y="14.5">0.1uF</text>
<text x="28.3" y="18.3">PB13</text>
<text x="28.3" y="20.8">PB14</text>
<text x="28.3" y="23.4">PB15</text>
<text x="92.5" y="18.3">10uF</text>
<text x="103.9" y="18.3">0.1uF</text>
<text x="111.5" y="22.1">3.3V</text>
<text x="160.3" y="22.1">SD0</text>
<text x="29.6" y="28.4">PA9</text>
<text x="29.6" y="25.9">PA8</text>
<text x="160.3" y="24.6">SC0</text>
<text x="258.2" y="25.9">PA7</text>
<text x="28.3" y="31">PA10</text>
<text x="28.3" y="33.5">PA11</text>
<text x="84.8" y="33.5">PA7</text>
<text x="84.8" y="31">PB0</text>
<text x="168.7" y="33.5">0.1uF</text>
<text x="187.7" y="32.3">INA226_0</text>
<text x="203.2" y="31">3.3V</text>
<text x="276.6" y="32.3">10k</text>
<text x="289.3" y="32.3">0.1uF</text>
<text x="84.8" y="36.1">PA6</text>
<text x="84.8" y="38.6">PA5</text>
<text x="84.8" y="41.1">PA4</text>
<text x="110.2" y="41.1">5V/2A_1</text>
<text x="148.6" y="37.3">3.3V</text>
<text x="84.8" y="46.2">PA2</text>
<text x="84.8" y="43.7">PA3</text>
<text x="135.6" y="47.5">220uF</text>
<text x="149.6" y="47.5">0.1uF</text>
<text x="223.3" y="47.5">FSR Female Pin Headers</text>
<text x="258.2" y="43.7">PA6</text>
<text x="29.6" y="48.8">PB6</text>
<text x="29.6" y="53.8">PB8</text>
<text x="29.6" y="51.3">PB7</text>
<text x="84.8" y="48.8">PA1</text>
<text x="84.8" y="51.3">PA0</text>
<text x="156.3" y="48.8">VBS_1</text>
<text x="160.3" y="53.8">SD1</text>
<text x="276.6" y="50">10k</text>
<text x="289.3" y="50">0.1uF</text>
<text x="29.6" y="56.4">PB9</text>
<text x="160.3" y="56.4">SC1</text>
<text x="168.7" y="65.3">0.1uF</text>
<text x="187.7" y="64">INA226_1</text>
<text x="258.2" y="61.5">PA5</text>
<text x="23.9" y="69.1">0.1uF</text>
<text x="36.6" y="69.1">10uF</text>
<text x="148.6" y="69.1">3.3V</text>
<text x="276.6" y="67.8">10k</text>
<text x="289.3" y="67.8">0.1uF</text>
<text x="3.8" y="76.7">3.3V</text>
<text x="3.8" y="72.9">3.3V</text>
<text x="110.2" y="72.9">5V/2A_2</text>
<text x="22.6" y="83.1">0.1uF</text>
<text x="135.6" y="79.2">220uF</text>
<text x="149.6" y="79.2">0.1uF</text>
<text x="156.3" y="80.5">VBS_2</text>
<text x="258.2" y="79.2">PA4</text>
<text x="14.4" y="89.4">PB9</text>
<text x="160.3" y="85.6">SD2</text>
<text x="160.3" y="88.1">SC2</text>
<text x="276.6" y="85.6">10k</text>
<text x="289.3" y="85.6">0.1uF</text>
<text x="14.4" y="91.9">PB8</text>
<text x="187.7" y="95.8">INA226_2</text>
<text x="69.6" y="99.6">SC4</text>
<text x="148.6" y="100.8">3.3V</text>
<text x="168.7" y="97">0.1uF</text>
<text x="258.2" y="97">PA3</text>
<text x="14.3" y="104.6">SD0</text>
<text x="14.3" y="107.2">SC0</text>
<text x="69.6" y="107.2">SD3</text>
<text x="69.6" y="104.6">SC3</text>
<text x="69.6" y="102.1">SD4</text>
<text x="110.2" y="104.6">5V/2A_3</text>
<text x="276.6" y="103.4">10k</text>
<text x="289.3" y="103.4">0.1uF</text>
<text x="14.3" y="109.7">SD1</text>
<text x="14.3" y="112.3">SC1</text>
<text x="69.6" y="109.7">SC2</text>
<text x="69.6" y="112.3">SD2</text>
<text x="135.6" y="111">220uF</text>
<text x="149.6" y="111">0.1uF VBS_3</text>
<text x="38.1" y="119.9">3.3V</text>
<text x="160.3" y="116.1">SD3</text>
<text x="160.3" y="118.6">SC3</text>
<text x="258.2" y="114.8">PA2</text>
<text x="5.1" y="121.2">3.3V</text>
<text x="5.5" y="123.7">PA9</text>
<text x="38.5" y="122.4">PB6</text>
<text x="38.5" y="125">PB7</text>
<text x="276.6" y="121.2">10k</text>
<text x="289.3" y="121.2">0.1uF</text>
<text x="4.2" y="126.2">PA10</text>
<text x="56.9" y="131.3">USB to TTL</text>
<text x="148.6" y="131.3">3.3V</text>
<text x="168.7" y="127.5">0.1uF</text>
<text x="187.7" y="126.2">INA226_3</text>
<text x="258.2" y="131.3">PA1</text>
<text x="23.9" y="132.6">USB to TTL</text>
<text x="110.2" y="133.9">5V/2A_4</text>
<text x="276.6" y="137.7">10k</text>
<text x="289.3" y="137.7">0.1uF</text>
<text x="10.3" y="142.7">VBS_0</text>
<text x="11.8" y="140.2">PB13</text>
<text x="135.6" y="140.2">220uF</text>
<text x="149.6" y="140.2">0.1uF</text>
<text x="156.3" y="141.5">VBS_4</text>
<text x="31.5" y="149.1">JST XH 3 PIN</text>
<text x="160.3" y="146.6">SD4</text>
<text x="160.3" y="149.1">SC4</text>
<text x="258.2" y="149.1">PA0</text>
<text x="11.8" y="155.4">PB14</text>
<text x="49.6" y="154.2">VBS_3</text>
<text x="52.5" y="151.6">PA8</text>
<text x="276.6" y="155.4">10k</text>
<text x="289.3" y="155.4">0.1uF</text>
<text x="10.3" y="158">VBS_1</text>
<text x="70.9" y="160.5">JST XH 3 PIN</text>
<text x="139.7" y="160.5">3.3V</text>
<text x="168.7" y="158">0.1uF</text>
<text x="189" y="156.7">INA226_4</text>
<text x="31.5" y="164.3">JST XH 3 PIN</text>
<text x="11.8" y="172">PB15</text>
<text x="49.6" y="170.7">VBS_4</text>
<text x="51.2" y="168.1">PA11</text>
<text x="10.3" y="174.5">VBS_2</text>
<text x="70.9" y="177">JST XH 3 PIN</text>
<text x="31.5" y="180.8">JST XH 3 PIN</text>
<text x="6.1" y="188.5">5V/2A_0</text>
<text x="6.1" y="191">5V/2A_1</text>
<text x="6.1" y="193.5">5V/2A_2</text>
<text x="6.1" y="196.1">5V/2A_3</text>
<text x="6.1" y="198.6">5V/2A_4</text>
<text x="6.1" y="202.4">Connector_Screw_Terminal_01x05</text>
<text x="48" y="206.2">Connector_Screw_Terminal_01x05</text>
</g>
<g font-size=".9" fill="#a00000">
<text x="52.3" y="15.4">NS2</text>
<text x="52.3" y="17.9">CK2</text>
<text x="52.3" y="20.4">MIS2</text>
<text x="52.3" y="23">MOS2</text>
<text x="62.7" y="23">SCL2</text>
<text x="51.5" y="25.8">SCL3</text>
<text x="52.3" y="28.3">TX1</text>
<text x="59.1" y="25.6">BOOT0</text>
<text x="60.6" y="25.7">RESET</text>
<text x="52.3" y="33.1">TX6-USB-</text>
<text x="52.3" y="35.7">RX6-USB+</text>
<text x="52.3" y="30.5">RX1</text>
<text x="64" y="33.1">MOS1</text>
<text x="64.5" y="35.7">MIS1</text>
<text x="51.3" y="41">SDA2</text>
<text x="56.1" y="40.7">STM32F411</text>
<text x="65.2" y="38.2">CK1</text>
<text x="65.2" y="40.7">NS1</text>
<text x="51.3" y="43.2">SDA3</text>
<text x="65" y="43.2">RX2</text>
<text x="65" y="45.8">TX2</text>
<text x="51.3" y="48.3">SCL1</text>
<text x="51.3" y="50.9">SDA1</text>
<text x="56.6" y="49.8">PWR</text>
<text x="59.9" y="49.5">A0</text>
<text x="62.9" y="50.3">C13</text>
<text x="59.2" y="57.7">DIO</text>
<text x="61.7" y="57.6">CLK</text>
<text x="56.6" y="62.4">3V3</text>
<text x="59.1" y="62.5">A13</text>
<text x="61.6" y="62.5">A14</text>
<text x="64.2" y="62.4">GND</text>
</g>
</svg>
